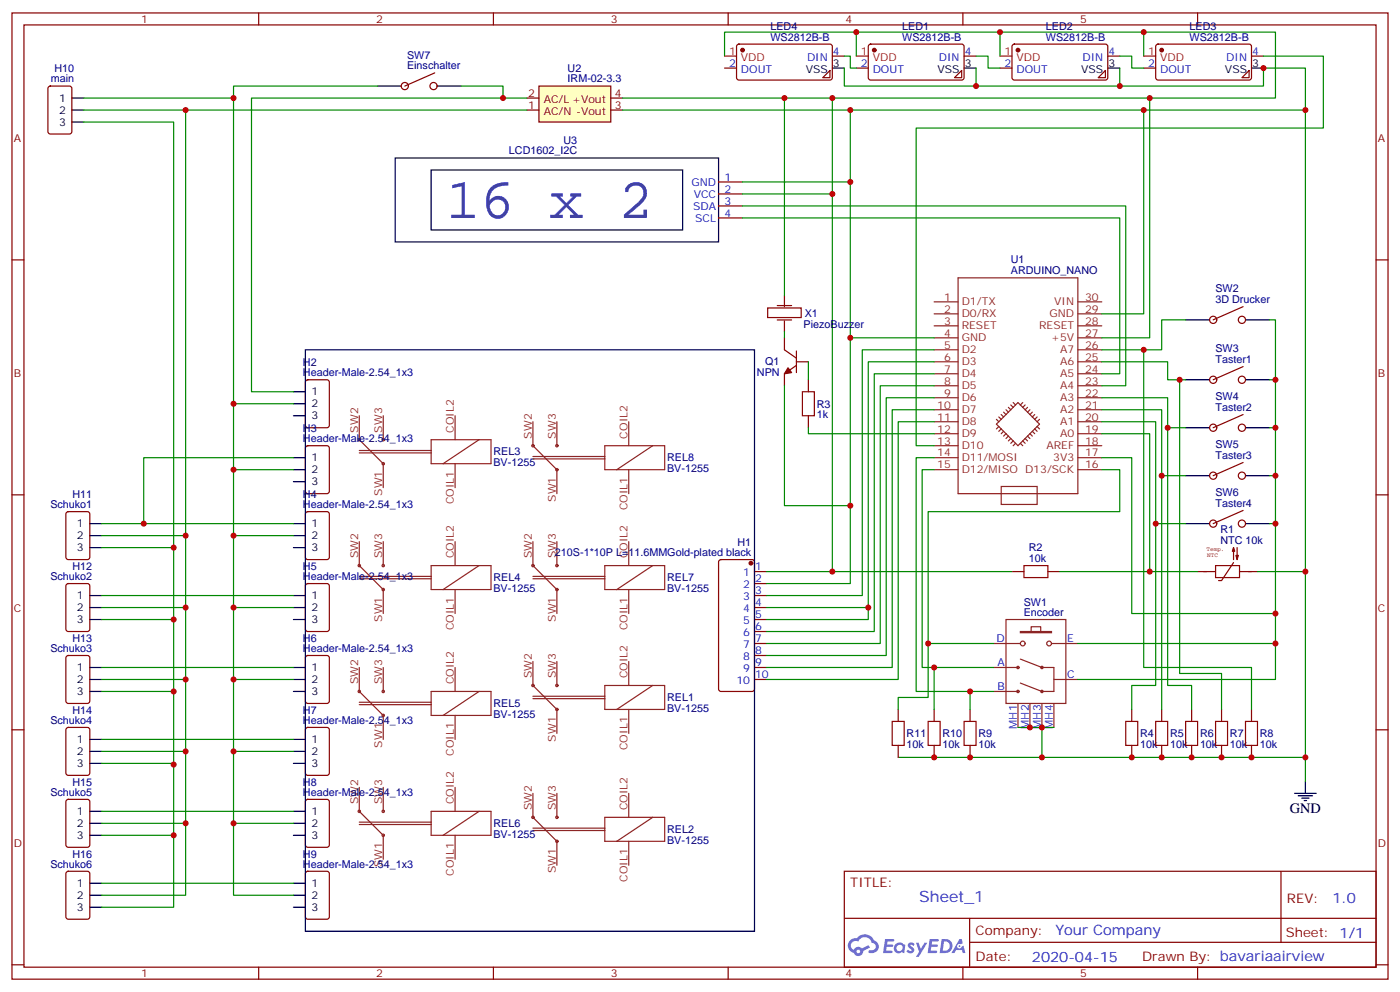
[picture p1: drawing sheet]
<svg xmlns="http://www.w3.org/2000/svg" width="412mm" height="292mm" viewBox="0 0 412 292" stroke-linecap="round" stroke-linejoin="round" font-family="sans-serif">
<g fill="none" stroke="#870000" stroke-width=".35">
<path d="M3.5 3.8h405.4v284.3h-405.4zM7.1 7.3h398.2v277.3h-398.2zM76.2 3.8v3.5M145.3 3.8v3.5M214.5 3.8v3.5M283.6 3.8v3.5M352.8 3.8v3.5M3.5 76.5h3.6M405.3 76.5h3.6M3.5 145.6h3.6M405.3 145.6h3.6M3.5 214.8h3.6"/>
<path d="M405.3 214.8h3.6M248.7 256.4h156.6v28.2h-156.6zM377.3 256.4v20.9M248.7 270.2h156.5M285.6 277.3h119.6M285.6 270.2v14.2M3.5 283.9h3.6M76.2 284.6v3.5M145.3 284.6v3.5M214.5 284.6v3.5M283.6 284.6v3.5M352.8 284.6v3.5"/>
<path d="M405.3 283.9h3.6"/>
</g>
<g fill="#5487ff">
<path d="M267.7 277.6a1.22 1.22 0 0 1 1.7 .2l-.4 .6a.47 .47 0 0 0-.3-.4 .47 .47 0 0 0-.5 .2l.1 .2a1.14 1.14 0 0 1 .8 1.8 1.14 1.14 0 0 1-1.9 0l-.2-.2 .5-.6 .7 .5a.29 .29 0 0 0 .3-.3 .29 .29 0 0 0-.2-.3 1.04 1.04 0 0 1-.6-1.7z"/>
<path d="M260.7 276.3h2.4l.3 .2-.2 .5-1.8 .1-.1 .8h1.5l.3 .4-.3 .4h-1.6l-.2 1.1h1.7l.2 .3-.2 .3-2.6 .1z"/>
<path d="M273.8 276.3h2.4l.3 .2-.1 .5-1.8 .1-.2 .8h1.6l.3 .4-.4 .4h-1.6l-.1 1.1h1.7l.2 .3-.2 .3-2.6 .1z"/>
<path d="M282.6 276.3h.7l.3 1.3-.6 .3a.69 .69 0 0 0-1 .3 .69 .69 0 0 0 .4 .9 .69 .69 0 0 0 .9-.6l.5-.2 .6 2.2h-.8l-.2-.9h-1.8l-.5 .9h-.8z"/>
<path d="M269.8 277.4h.8l.6 1.8 1.1-1.8h.9l-2.6 4.2h-.8l.9-1.5z"/>
<path d="M277.4 276.3l-.6 4.2h1.3a2.11 2.11 0 0 0 2.5-2.1 2.11 2.11 0 0 0-2.5-2.1zM278.1 277.1a1.39 1.39 0 0 1 1.7 1.4 1.39 1.39 0 0 1-1.8 1.3h-.3z"/>
<path d="M263.7 277.9a1.54 1.54 0 0 0-.1 2.2 1.54 1.54 0 0 0 2.2 .1l.6 .3 .3-2.3-.2-.3h-.4a1.49 1.49 0 0 0-2.4 0zM264 278.9a.94 .94 0 0 1 1.8 0 .94 .94 0 0 1-1.8 0z"/>
<path d="M250.4 276.7a2.18 2.18 0 0 0 1.1 3.7 1.44 1.44 0 0 0 1.6 .9 1.44 1.44 0 0 0 1.2-1.4l2-1.1-.5-.7-1.9 1a1.47 1.47 0 0 0-2.4 .4 1.39 1.39 0 0 1-.7-1.9 1.39 1.39 0 0 1 2-.5 2.12 2.12 0 0 1 2.2-1.3 2.12 2.12 0 0 1 1.9 1.7 1.14 1.14 0 0 1 1.1 1.4 1.14 1.14 0 0 1-1.7 .7 .43 .43 0 0 0-.5 .4 .43 .43 0 0 0 .4 .5 1.98 1.98 0 0 0 2.5-1.2 1.98 1.98 0 0 0-1.2-2.6 3.1 3.1 0 0 0-5.3-.6l-.9 .1zM252.3 280a.55 .55 0 0 1 1.1 0 .55 .55 0 0 1-1.1 0z"/>
<circle cx="282.6" cy="278.4" r=".26"/>
</g>
<g fill="none" stroke="#8c2424" stroke-width=".35">
<path d="M105.8 122.3v7.1l7.1 7.1v7M105.8 133.3h21.2M105.8 132.6h21.2M112.9 122.3v7.1M127 129.4h17.6v7.1h-17.6zM134.1 122.3v7.1M134.1 136.5v7M141.1 129.4l-10.6 7.1M157 124.1v7.1l7 7v7.1M157 135h21.2M157 134.3h21.2M164 124.1v7.1"/>
<path d="M178.2 131.2h17.6v7h-17.6zM185.2 124.1v7.1M185.2 138.2v7.1M192.3 131.2l-10.6 7M105.8 159.4v7l7.1 7.1v7.1M112.9 159.4v7M134.1 159.4v7M157 159.4v7l7 7.1v7.1M164 159.4v7M185.2 159.4v7M105.8 170.3h21.2M105.8 169.6h21.2"/>
<path d="M127 166.4h17.6v7.1h-17.6zM134.1 173.5v7.1M141.1 166.4l-10.6 7.1M157 170.3h21.2M157 169.6h21.2M178.2 166.4h17.6v7.1h-17.6zM185.2 173.5v7.1M192.3 166.4l-10.6 7.1M105.8 196.4v7.1l7.1 7v7.1M112.9 196.4v7.1M134.1 196.4v7.1M157 194.7v7l7 7.1v7"/>
<path d="M164 194.7v7M185.2 194.7v7M292.8 196.4h7.1M292.8 189.4h7.8M296.3 182.3h17.7v24.7h-17.7zM300.6 185.8h9.1v.4h-9.1zM300.6 194l6.3 2.4h3.5v7.1h-3.5l-6.3-2.5M303.7 185.8v-1.4h2.9v1.4M309.7 189.4h7.8M310.4 200h7.1M105.8 207.4h21.2M105.8 206.7h21.2"/>
<path d="M127 203.5h17.6v7h-17.6zM134.1 210.5v7.1M141.1 203.5l-10.6 7M157 205.6h21.2M157 204.9h21.2M178.2 201.7h17.6v7.1h-17.6zM185.2 208.8v7M192.3 201.7l-10.6 7.1M292.8 203.5h7.1M299.9 207v7.1M303.4 207v7.1M306.9 207v7.1"/>
<path d="M310.4 207v7.1M105.8 231.7v7.1l7.1 7v7.1M112.9 231.7v7.1M127 238.8h17.6v7h-17.6zM134.1 231.7v7.1M141.1 238.8l-10.6 7M157 233.5v7l7 7.1v7M164 233.5v7M185.2 233.5v7M105.8 242.6h21.2M105.8 241.9h21.2M134.1 245.8v7.1"/>
<path d="M157 244.4h21.2M157 243.7h21.2M178.2 240.5h17.6v7.1h-17.6zM185.2 247.6v7M192.3 240.5l-10.6 7.1"/>
<circle cx="105.8" cy="129.4" r=".35"/>
<circle cx="112.9" cy="136.5" r=".35"/>
<circle cx="112.9" cy="129.4" r=".35"/>
<circle cx="157" cy="131.2" r=".35"/>
<circle cx="164" cy="138.2" r=".35"/>
<circle cx="164" cy="131.2" r=".35"/>
<circle cx="105.8" cy="166.4" r=".35"/>
<circle cx="112.9" cy="173.5" r=".35"/>
<circle cx="112.9" cy="166.4" r=".35"/>
<circle cx="157" cy="166.4" r=".35"/>
<circle cx="164" cy="173.5" r=".35"/>
<circle cx="164" cy="166.4" r=".35"/>
<circle cx="299.9" cy="196.4" r=".35"/>
<circle cx="301.3" cy="189.4" r=".71"/>
<circle cx="306.9" cy="196.4" r=".35"/>
<circle cx="309" cy="189.4" r=".71"/>
<circle cx="105.8" cy="203.5" r=".35"/>
<circle cx="112.9" cy="203.5" r=".35"/>
<circle cx="112.9" cy="210.5" r=".35"/>
<circle cx="157" cy="201.7" r=".35"/>
<circle cx="164" cy="201.7" r=".35"/>
<circle cx="164" cy="208.8" r=".35"/>
<circle cx="299.9" cy="203.5" r=".35"/>
<circle cx="306.9" cy="203.5" r=".35"/>
<circle cx="105.8" cy="238.8" r=".35"/>
<circle cx="112.9" cy="238.8" r=".35"/>
<circle cx="112.9" cy="245.8" r=".35"/>
<circle cx="157" cy="240.5" r=".35"/>
<circle cx="164" cy="240.5" r=".35"/>
<circle cx="164" cy="247.6" r=".35"/>
</g>
<g fill="none" stroke="#000" stroke-width=".35">
<path d="M21.2 35.9h3.5M21.2 28.9h3.5M21.2 32.4h3.5M111.1 25.3h7.1M128.8 25.3h7M349.2 94.1h7.1M366.9 94.1h7M86.4 115.3h3.6M86.4 118.8h3.6M90 102.9h132.2v171.1h-132.2zM349.2 111.8h7.1M366.9 111.8h7"/>
<path d="M86.4 122.3h3.6M86.4 134.7h3.6M86.4 138.2h3.6M349.2 125.9h7.1M349.2 140h7.1M366.9 125.9h7M366.9 140h7M86.4 154.1h3.6M86.4 141.7h3.6M86.4 157.6h3.6M349.2 154.1h7.1M366.9 154.1h7"/>
<path d="M86.4 161.1h3.6M86.4 175.3h3.6M86.4 178.8h3.6M86.4 182.3h3.6M86.4 196.4h3.6M86.4 200h3.6M86.4 203.5h3.6M86.4 217.6h3.6M86.4 224.6h3.6M86.4 221.1h3.6M86.4 238.8h3.6M381.4 233.5h6.3"/>
<path d="M382.4 234.2h4.2M383.5 234.9h2.1M384.2 235.6h.7M384.5 229.9v3.6M86.4 245.8h3.6M86.4 242.3h3.6M86.4 259.9h3.6M86.4 267h3.6M86.4 263.5h3.6"/>
</g>
<g fill="none" stroke="#870000" stroke-width=".35">
<path d="M14.3 25.5l.5-.2h5.7l.6 .5 .1 12.9-.5 .7h-5.9l-.6-.4-.1-13zM128.1 21.4l-8.9 3.9M366.2 90.2l-8.8 3.9M90.2 112l.5-.2h5.6l.7 .4v13l-.4 .6-5.9 .1-.7-.5v-12.9zM366.2 107.9l-8.8 3.9M90.2 131.4l.5-.2h5.6l.7 .4v13l-.4 .6-5.9 .1-.7-.5v-12.9zM366.2 122l-8.8 3.9M366.2 136.1l-8.8 3.9M90.2 150.8l.5-.2h5.6l.7 .4v13l-.4 .6-5.9 .1-.7-.5v-12.9zM358.4 154.1a1.06 1.06 0 0 0-1.5-1 1.06 1.06 0 0 0-.2 1.8 1.06 1.06 0 0 0 1.7-.5v-.3M366.2 150.2l-8.8 3.9M366.9 154.1a1.06 1.06 0 0 0-1.5-1 1.06 1.06 0 0 0-.3 1.8 1.06 1.06 0 0 0 1.7-.5l.1-.3"/>
<path d="M90.2 171.9l.5-.2h5.6l.7 .5v12.9l-.4 .7h-5.9l-.7-.4v-13zM211.9 164.9l.5-.2h9.1l.7 .4v37.7l-.4 .6-9.4 .1-.7-.5v-37.6zM222.2 168.2h3.6M222.2 171.7h3.6M222.2 175.3h3.6M222.2 178.8h3.6M90.2 193.1l.5-.2h5.6l.7 .4v13l-.4 .7h-5.9l-.7-.5v-12.9zM222.2 182.3h3.6M222.2 185.8h3.6M222.2 189.4h3.6M222.2 192.9h3.6M222.2 196.4h3.6"/>
<path d="M222.2 200h3.6M90.2 214.3l.5-.2h5.6l.7 .4v13l-.4 .6-5.9 .1-.7-.5v-12.9zM90.2 235.4l.5-.2h5.6l.7 .5v12.9l-.4 .7h-5.9l-.7-.4v-13zM90.2 256.6l.5-.2h5.6l.7 .4v13l-.4 .7h-5.9l-.7-.5v-12.9z"/>
<circle cx="119.2" cy="25.3" r="1.06"/>
<circle cx="127.7" cy="25.3" r="1.06"/>
<circle cx="357.4" cy="94.1" r="1.06"/>
<circle cx="365.8" cy="94.1" r="1.06"/>
<circle cx="357.4" cy="111.8" r="1.06"/>
<circle cx="365.8" cy="111.8" r="1.06"/>
<circle cx="357.4" cy="140" r="1.06"/>
<circle cx="357.4" cy="125.9" r="1.06"/>
<circle cx="365.8" cy="140" r="1.06"/>
<circle cx="365.8" cy="125.9" r="1.06"/>
</g>
<circle cx="221.2" cy="165.7" r=".53" fill="#870000" stroke="#870000" stroke-width=".35"/>
<path d="M158.7 25.3h21.2v10.6h-21.2z" fill="#ffffc2" stroke="#850000" stroke-width=".35"/>
<g fill="none" stroke="#850000" stroke-width=".35">
<path d="M155.2 32.4h3.5M155.2 28.9h3.5M179.9 32.4h3.5M179.9 28.9h3.5M226.1 90.6h9.9v2.9h-9.9zM229 94.2h4.2M229 89.9h4.2M231.1 87.1v3.2M231.1 94.4v3.2M352.8 168.2h5.3M354.5 168.2h.9M358.1 166.4h7v3.6h-7z"/>
<path d="M363.4 165.6l-3.6 5.3h-.8M365.1 168.2h5.3M367.8 168.2h.9"/>
</g>
<g fill="none" stroke="#008700" stroke-width=".35">
<path d="M213.4 16.5v-7h162.3v19.4h-37M248.7 16.5h1.8v3.5h1.7M252.2 9.5v7M287.5 16.5h3.5v3.5h3.6M294.6 9.5v7M329.8 16.5h3.6v3.5h3.5M336.9 9.5v7M372.2 16.5h17.6v21.2h-119.9v93.5h5.3M24.7 35.9h26.5v231.1h-21.2M24.7 28.9h44.1v234.6h17.6M24.7 32.4h130.5M54.7 32.4v231.1h-24.7"/>
<path d="M111.1 25.3h-42.3v3.6M135.8 25.3h12.4v3.6M155.2 28.9h-81.1v86.4h12.3M183.4 28.9h61.8v139.3h-19.4M183.4 32.4h67.1v139.3h-24.7M231.1 28.9v58.2M245.2 28.9h93.5v70.5h-14.1M248.7 20v5.3h123.5v-5.3h12.3v12.4M250.5 32.4h134v197.5M287.5 20v5.3M329.8 20v5.3M336.9 32.4v60h-12.3"/>
<path d="M218.7 57.1h26.5M218.7 53.6h31.8M218.7 60.6h112.9v52.9h-7M218.7 64.1h111.1v45.9h-5.2M231.1 97.6v1.8M250.5 99.4h24.7M349.2 94.1h-7v8.8h-17.6M373.9 94.1h1.8v60h-1.8M68.8 118.8h17.6M231.1 113.5v35.3h19.4M238.1 106.5v5.3M275.2 102.9h-21.2v72.4h-28.2"/>
<path d="M275.2 106.5h-19.4v75.8h-30M275.2 110h-17.7v75.8h-31.7M275.2 113.5h-15.9v75.9h-33.5M275.2 117.1h-14.1v75.8h-35.3M324.6 106.5h19.4v5.3h5.2M324.6 117.1h19.4v8.8h5.2M336.9 102.9v93.5h31.8v12.4M347.5 111.8v86.4h12.3v10.6M373.9 111.8h1.8M68.8 138.2h17.6M86.4 134.7h-44.1v19.4M238.1 125.9v1.7h37.1"/>
<path d="M275.2 120.6h-12.4v75.8h-37M275.2 124.1h-10.6v75.9h-38.8M275.2 134.7h-5.3v68.8h22.9M275.2 138.2h-3.6v58.2h21.2M324.6 120.6h17.6v19.4h7M324.6 124.1h15.8v30h8.8M324.6 127.6h14.1v40.6M324.6 138.2h5.2v12.4h-56.4v38.8h19.4M324.6 134.7h8.8v45.9h42.3M342.2 140v68.8M344 125.9v75.8h7v7.1M373.9 125.9h1.8"/>
<path d="M373.9 140h1.8M30 157.6h24.7M30 154.1h56.4M68.8 157.6h17.6M340.4 154.1v47.6h-7v7.1M375.7 154.1v45.9h-58.2M30 161.1h21.2M30 178.8h24.7M30 175.3h56.4M68.8 178.8h17.6M225.8 178.8h30M245.2 168.2h52.9"/>
<path d="M312.2 168.2h40.6M370.4 168.2h14.1M30 182.3h21.2M30 200h24.7M30 196.4h56.4M68.8 200h17.6M273.4 189.4v15.8h-8.8v3.6M275.2 196.4v12.4M317.5 189.4h58.2M30 203.5h21.2M30 217.6h56.4M285.8 203.5v5.3"/>
<path d="M299.9 214.1h10.5M306.9 214.1v8.8M30 224.6h21.2v.4M30 221.1h24.7M30 238.8h56.4M68.8 221.1h17.6M264.6 222.9h119.9M30 245.8h21.2M30 242.3h24.7M30 259.9h56.4M68.8 242.3h17.6"/>
</g>
<g fill="none" stroke="#870000" stroke-width=".35">
<path d="M217.2 13.2l.5-.2h27l.5 .7-.1 9.4-.6 .5-27.1-.1-.4-.6v-9.2zM245.2 16.5h3.5M256 13.2l.5-.2h27.1l.4 .7-.1 9.4-.6 .5-27.1-.1-.4-.6v-9.2zM284 16.5h3.5M298.3 13.2l.5-.2h27.1l.4 .7v9.4l-.7 .5-27.1-.1-.4-.6v-9.2zM326.3 16.5h3.5M340.7 13.2l.4-.2h27.1l.5 .7-.1 9.4-.7 .5-27-.1-.5-.6v-9.2zM368.7 16.5h3.5M213.4 20h3.6M244.5 20.7v2.2h-2.1zM252.2 20h3.6M283.3 20.7v2.2h-2.1z"/>
<path d="M294.6 20h3.5M325.6 20.7v2.2h-2.1zM336.9 20h3.5M367.9 20.7v2.2h-2.1zM211.7 53.6h7M211.7 57.1h7M211.7 60.6h7M211.7 64.1h7M231.1 99.4v3.5l3.5 2.5M234.6 106.5h3.5M234.6 107.5l-3.5 2.5v3.5M234.6 103.3v6.3"/>
<path d="M238.1 111.8v3.5M238.1 122.3v3.6M19.6 150.8l.5-.2h5.7l.6 .4 .1 13-.5 .6-5.9 .1-.6-.5-.1-12.9zM19.6 171.9l.5-.2h5.7l.6 .5 .1 12.9-.5 .7h-5.9l-.6-.4-.1-13zM298.1 168.2h3.5M308.7 168.2h3.5M19.6 193.1l.5-.2h5.7l.6 .4 .1 13-.5 .7h-5.9l-.6-.5-.1-12.9zM19.6 214.3l.5-.2h5.7l.6 .4 .1 13-.5 .6-5.9 .1-.6-.5-.1-12.9zM264.6 208.8v3.5M264.6 219.4v3.5M275.2 208.8v3.5M275.2 219.4v3.5"/>
<path d="M285.8 208.8v3.5M285.8 219.4v3.5M333.4 208.8v3.5M333.4 219.4v3.5M342.2 208.8v3.5M342.2 219.4v3.5M351 208.8v3.5M351 219.4v3.5M359.8 208.8v3.5M359.8 219.4v3.5M368.7 208.8v3.5M368.7 219.4v3.5"/>
<path d="M19.6 235.4l.5-.2h5.7l.6 .5 .1 12.9-.5 .7h-5.9l-.6-.4-.1-13zM19.6 256.6l.5-.2h5.7l.6 .4 .1 13-.5 .7h-5.9l-.6-.5-.1-12.9z"/>
</g>
<g fill="none" stroke="#000" stroke-width=".35">
<path d="M245.2 20h3.5M284 20h3.5M326.3 20h3.5M368.7 20h3.5M116.4 46.5h95.3v24.7h-95.3zM127 50h74.1v17.7h-74.1zM26.5 154.1h3.5M26.5 157.6h3.5M26.5 161.1h3.5M26.5 175.3h3.5M26.5 178.8h3.5M26.5 182.3h3.5"/>
<path d="M26.5 196.4h3.5M26.5 200h3.5M26.5 203.5h3.5M26.5 217.6h3.5M26.5 224.6h3.5M26.5 221.1h3.5M26.5 238.8h3.5M26.5 245.8h3.5M26.5 242.3h3.5M26.5 259.9h3.5M26.5 267h3.5M26.5 263.5h3.5"/>
</g>
<g fill="#850000" stroke="#850000" stroke-width=".35">
<path d="M363.4 161.1v3.6z"/>
<path d="M364.1 163.4h.7l-.4 1.3z"/>
<path d="M364.4 161.1v3.6z"/>
<path d="M363.4 161.1l.3 1.1h-.7z"/>
</g>
<path d="M236.4 115.3h3.5v7h-3.5zM301.6 166.4h7.1v3.6h-7.1zM262.8 212.3h3.5v7.1h-3.5zM273.4 212.3h3.5v7.1h-3.5zM284 212.3h3.5v7.1h-3.5zM331.6 212.3h3.5v7.1h-3.5zM340.4 212.3h3.6v7.1h-3.6zM349.2 212.3h3.6v7.1h-3.6zM358.1 212.3h3.5v7.1h-3.5zM366.9 212.3h3.5v7.1h-3.5z" fill="none" stroke="#a10000" stroke-width=".35"/>
<path d="M213.4 16.5h3.6M252.2 16.5h3.6M294.6 16.5h3.5M336.9 16.5h3.5" fill="none" stroke="#f00" stroke-width=".35"/>
<g fill="#870000" stroke="#870000" stroke-width=".35">
<path d="M232.1 108.2l1.1 1.4-2.1 .4z"/>
<circle cx="257.5" cy="14.7" r=".53"/>
<circle cx="299.9" cy="14.7" r=".53"/>
<circle cx="342.2" cy="14.7" r=".53"/>
<circle cx="218.7" cy="14.7" r=".53"/>
</g>
<g fill="none" stroke="#8c2424" stroke-width=".35">
<path d="M275.2 99.4h7M275.2 95.9h7M275.2 92.4h7M275.2 88.8h7M282.2 81.8h35.3v63.5h-35.3zM317.5 99.4h7.1M317.5 95.9h7.1M317.5 92.4h7.1M317.5 88.8h7.1M275.2 117.1h7M275.2 113.5h7M275.2 110h7"/>
<path d="M275.2 106.5h7M275.2 102.9h7M297 119.9l.7 .7M297.7 119.2l.7 .7M298.4 118.5l.8 .7M301.3 118.5l-.7 .7M302 119.2l-.7 .7M302.7 119.9l-.7 .7M317.5 117.1h7.1M317.5 113.5h7.1M317.5 110h7.1M317.5 106.5h7.1"/>
<path d="M317.5 102.9h7.1M275.2 134.7h7M275.2 131.2h7M275.2 127.6h7M275.2 124.1h7M275.2 120.6h7M275.2 138.2h7M293.5 124.8l6.4-6.3 6.3 6.3-6.3 6.4zM293.5 123.4l.7 .7M294.2 122.7l.7 .7M294.2 125.5l-.7 .7M294.9 122l.7 .7"/>
<path d="M294.9 126.2l-.7 .7M295.6 121.3l.7 .7M295.6 126.9l-.7 .7M296.3 120.6l.7 .7M296.3 127.6l-.7 .7M297 128.3l-.7 .7M297.7 129l-.7 .8M298.4 129.8l-.7 .7M299.2 130.5l-.8 .7M300.6 130.5l.7 .7M301.3 129.8l.7 .7M302 129l.7 .8"/>
<path d="M302.7 128.3l.7 .7M303.4 127.6l.7 .7M303.4 120.6l-.7 .7M304.1 126.9l.7 .7M304.1 121.3l-.7 .7M304.8 126.2l.7 .7M304.8 122l-.7 .7M305.5 125.5l.7 .7M305.5 122.7l-.7 .7M306.2 123.4l-.7 .7M317.5 134.7h7.1M317.5 131.2h7.1"/>
<path d="M317.5 127.6h7.1M317.5 124.1h7.1M317.5 120.6h7.1M317.5 138.2h7.1M294.9 143.2h10.6v5.2h-10.6z"/>
</g>
<g fill="#c00">
<circle cx="255.8" cy="178.8" r=".88"/>
<circle cx="303.4" cy="214.1" r=".88"/>
<circle cx="306.9" cy="214.1" r=".88"/>
<circle cx="275.2" cy="196.4" r=".88"/>
<circle cx="342.2" cy="222.9" r=".88"/>
<circle cx="351" cy="222.9" r=".88"/>
<circle cx="359.8" cy="222.9" r=".88"/>
<circle cx="347.5" cy="111.8" r=".88"/>
<circle cx="342.2" cy="140" r=".88"/>
<circle cx="250.5" cy="148.8" r=".88"/>
<circle cx="231.1" cy="28.9" r=".88"/>
<circle cx="338.7" cy="28.9" r=".88"/>
<circle cx="336.9" cy="32.4" r=".88"/>
<circle cx="375.7" cy="189.4" r=".88"/>
<circle cx="245.2" cy="57.1" r=".88"/>
<circle cx="252.2" cy="9.5" r=".88"/>
<circle cx="336.9" cy="9.5" r=".88"/>
<circle cx="329.8" cy="25.3" r=".88"/>
<circle cx="384.5" cy="168.2" r=".88"/>
<circle cx="375.7" cy="125.9" r=".88"/>
<circle cx="51.2" cy="245.8" r=".88"/>
<circle cx="51.2" cy="203.5" r=".88"/>
<circle cx="54.7" cy="200" r=".88"/>
<circle cx="68.8" cy="221.1" r=".88"/>
<circle cx="68.8" cy="178.8" r=".88"/>
<circle cx="68.8" cy="138.2" r=".88"/>
<circle cx="68.8" cy="118.8" r=".88"/>
<circle cx="51.2" cy="161.1" r=".88"/>
<circle cx="54.7" cy="157.6" r=".88"/>
<circle cx="42.3" cy="154.1" r=".88"/>
<circle cx="68.8" cy="157.6" r=".88"/>
<circle cx="68.8" cy="200" r=".88"/>
<circle cx="68.8" cy="242.3" r=".88"/>
<circle cx="68.8" cy="28.9" r=".88"/>
<circle cx="54.7" cy="242.3" r=".88"/>
<circle cx="54.7" cy="178.8" r=".88"/>
<circle cx="51.2" cy="182.3" r=".88"/>
<circle cx="51.2" cy="225" r=".88"/>
<circle cx="54.7" cy="221.1" r=".88"/>
<circle cx="375.7" cy="111.8" r=".88"/>
<circle cx="375.7" cy="140" r=".88"/>
<circle cx="250.5" cy="32.4" r=".88"/>
<circle cx="287.5" cy="25.3" r=".88"/>
<circle cx="384.5" cy="32.4" r=".88"/>
<circle cx="372.2" cy="20" r=".88"/>
<circle cx="294.6" cy="9.5" r=".88"/>
<circle cx="250.5" cy="53.6" r=".88"/>
<circle cx="375.7" cy="154.1" r=".88"/>
<circle cx="250.5" cy="99.4" r=".88"/>
<circle cx="245.2" cy="28.9" r=".88"/>
<circle cx="245.2" cy="168.2" r=".88"/>
<circle cx="338.7" cy="168.2" r=".88"/>
<circle cx="340.4" cy="154.1" r=".88"/>
<circle cx="344" cy="125.9" r=".88"/>
<circle cx="336.9" cy="102.9" r=".88"/>
<circle cx="384.5" cy="222.9" r=".88"/>
<circle cx="368.7" cy="222.9" r=".88"/>
<circle cx="148.2" cy="28.9" r=".88"/>
<circle cx="54.7" cy="32.4" r=".88"/>
<circle cx="375.7" cy="180.6" r=".88"/>
<circle cx="333.4" cy="222.9" r=".88"/>
<circle cx="285.8" cy="222.9" r=".88"/>
<circle cx="275.2" cy="222.9" r=".88"/>
<circle cx="285.8" cy="203.5" r=".88"/>
<circle cx="273.4" cy="189.4" r=".88"/>
<circle cx="306.9" cy="222.9" r=".88"/>
</g>
<text font-size="16.9" fill="#00f" x="131.3" y="64.1">16 x 2</text>
<text font-size="4.6" fill="#00f" x="270.8" y="265.4">Sheet_1</text>
<text font-size="4.2" x="379.9" y="239.1">GND</text>
<g font-size="4.2" fill="#00f">
<text x="392.5" y="265.7">1.0</text>
<text x="310.9" y="275.2">Your Company</text>
<text x="304" y="283">2020-04-15</text>
</g>
<g font-size="3.9" fill="#800">
<text x="250.5" y="261">TITLE:</text>
<text x="379.1" y="265.7">REV:</text>
<text x="287.4" y="275.2">Company:</text>
<text x="378.7" y="275.8">Sheet: 1/1</text>
<text x="287.4" y="282.9">Date:</text>
<text x="336.4" y="282.9">Drawn By: bavariaairview</text>
</g>
<g font-size="3.2" fill="#800">
<text x="41.6" y="6.8">1</text>
<text x="110.8" y="6.8">2</text>
<text x="179.9" y="6.8">3</text>
<text x="249.1" y="6.8">4</text>
<text x="318.2" y="6.8">5</text>
<text x="4.1" y="41.9">A</text>
<text x="405.9" y="41.9">A</text>
<text x="4.1" y="111.1">B</text>
<text x="405.9" y="111.1">B</text>
<text x="4.1" y="180.2">C</text>
<text x="405.9" y="180.2">C</text>
<text x="4.1" y="249.3">D</text>
<text x="405.9" y="249.3">D</text>
<text x="41.6" y="287.6">1</text>
<text x="110.8" y="287.6">2</text>
<text x="179.9" y="287.6">3</text>
<text x="249.1" y="287.6">4</text>
<text x="318.2" y="287.6">5</text>
</g>
<g font-size="3.2" fill="#000080">
<text x="227" y="11.9">WS2812B-B</text>
<text x="227" y="8.7">LED4</text>
<text x="265.8" y="11.9">WS2812B-B</text>
<text x="265.8" y="8.7">LED1</text>
<text x="308.1" y="11.9">WS2812B-B</text>
<text x="308.1" y="8.7">LED2</text>
<text x="350.4" y="11.9">WS2812B-B</text>
<text x="350.4" y="8.7">LED3</text>
<text x="119.9" y="17.2">SW7</text>
<text x="16.1" y="21.3">H10</text>
<text x="119.9" y="20.4">Einschalter</text>
<text x="167.2" y="21.3">U2</text>
<text x="15" y="24.3">main</text>
<text x="167.2" y="24.3">IRM-02-3.3</text>
<text x="149.9" y="45.4">LCD1602_I2C</text>
<text x="166" y="42.3">U3</text>
<text x="297.8" y="77.5">U1</text>
<text x="297.8" y="80.7">ARDUINO_NANO</text>
<text x="358" y="89.2">3D Drucker</text>
<text x="358" y="86">SW2</text>
<text x="237.1" y="93.4">X1</text>
<text x="236.7" y="96.6">PiezoBuzzer</text>
<text x="89.2" y="107.8">H2</text>
<text x="225.4" y="107.5">Q1</text>
<text x="358" y="106.8">Taster1</text>
<text x="358" y="103.6">SW3</text>
<text x="89.2" y="110.7">Header-Male-2.54_1x3</text>
<text x="223" y="110.7">NPN</text>
<text x="240.6" y="119.9">R3</text>
<text x="358" y="117.8">SW4</text>
<text x="240.6" y="123.1">1k</text>
<text x="358" y="120.9">Taster2</text>
<text x="89.2" y="130.1">Header-Male-2.54_1x3</text>
<text x="89.2" y="127.2">H3</text>
<text x="358" y="131.9">SW5</text>
<text x="145.3" y="137.2">BV-1255</text>
<text x="145.3" y="134">REL3</text>
<text x="196.5" y="135.7">REL8</text>
<text x="358" y="135">Taster3</text>
<text x="196.5" y="138.9">BV-1255</text>
<text x="14.8" y="149.5">Schuko1</text>
<text x="21.4" y="146.6">H11</text>
<text x="89.2" y="149.5">Header-Male-2.54_1x3</text>
<text x="89.2" y="146.6">H4</text>
<text x="358" y="149.2">Taster4</text>
<text x="358" y="146">SW6</text>
<text x="217.2" y="160.6">H1</text>
<text x="359.5" y="160.1">NTC 10k</text>
<text x="359.5" y="156.9">R1</text>
<text x="21.4" y="167.7">H12</text>
<text x="89.2" y="167.7">H5</text>
<text x="163.5" y="163.5">210S-1*10P L=11.6MMGold-plated black</text>
<text x="303" y="165.4">10k</text>
<text x="303" y="162.2">R2</text>
<text x="14.8" y="170.7">Schuko2</text>
<text x="89.2" y="170.7">Header-Male-2.54_1x3</text>
<text x="145.3" y="171">REL4</text>
<text x="196.5" y="171">REL7</text>
<text x="145.3" y="174.2">BV-1255</text>
<text x="196.5" y="174.2">BV-1255</text>
<text x="301.6" y="178.3">SW1</text>
<text x="301.6" y="181.3">Encoder</text>
<text x="14.8" y="191.8">Schuko3</text>
<text x="21.4" y="188.9">H13</text>
<text x="89.2" y="191.8">Header-Male-2.54_1x3</text>
<text x="89.2" y="188.9">H6</text>
<text x="145.3" y="208.1">REL5</text>
<text x="196.5" y="209.5">BV-1255</text>
<text x="196.5" y="206.3">REL1</text>
<text x="14.8" y="213">Schuko4</text>
<text x="21.4" y="210.1">H14</text>
<text x="89.2" y="213">Header-Male-2.54_1x3</text>
<text x="89.2" y="210.1">H7</text>
<text x="145.3" y="211.2">BV-1255</text>
<text x="267.1" y="220.2">10k</text>
<text x="267.1" y="217">R11</text>
<text x="277.6" y="220.2">10k</text>
<text x="277.6" y="217">R10</text>
<text x="288.2" y="220.2">10k</text>
<text x="288.2" y="217">R9</text>
<text x="335.8" y="220.2">10k</text>
<text x="335.8" y="217">R4</text>
<text x="344.7" y="220.2">10k</text>
<text x="344.7" y="217">R5</text>
<text x="353.5" y="220.2">10k</text>
<text x="353.5" y="217">R6</text>
<text x="362.3" y="220.2">10k</text>
<text x="362.3" y="217">R7</text>
<text x="371.1" y="220.2">10k</text>
<text x="371.1" y="217">R8</text>
<text x="21.4" y="231.2">H15</text>
<text x="89.2" y="231.2">H8</text>
<text x="14.8" y="234.2">Schuko5</text>
<text x="89.2" y="234.2">Header-Male-2.54_1x3</text>
<text x="145.3" y="243.3">REL6</text>
<text x="196.5" y="245.1">REL2</text>
<text x="145.3" y="246.5">BV-1255</text>
<text x="196.5" y="248.3">BV-1255</text>
<text x="14.8" y="255.3">Schuko6</text>
<text x="21.4" y="252.4">H16</text>
<text x="89.2" y="255.3">Header-Male-2.54_1x3</text>
<text x="89.2" y="252.4">H9</text>
</g>
<g font-size="3.2" fill="#f00">
<text x="214.8" y="16.2">1</text>
<text x="218.3" y="17.9">VDD</text>
<text x="253.6" y="16.2">1</text>
<text x="257.1" y="17.9">VDD</text>
<text x="295.9" y="16.2">1</text>
<text x="299.4" y="17.9">VDD</text>
<text x="338.2" y="16.2">1</text>
<text x="341.7" y="17.9">VDD</text>
</g>
<g font-size="3.2" fill="#00f">
<text x="237.7" y="17.9">DIN</text>
<text x="245.4" y="16.2">4</text>
<text x="276.5" y="17.9">DIN</text>
<text x="284.2" y="16.2">4</text>
<text x="318.9" y="17.9">DIN</text>
<text x="326.5" y="16.2">4</text>
<text x="361.2" y="17.9">DIN</text>
<text x="368.8" y="16.2">4</text>
<text x="214.8" y="19.7">2</text>
<text x="218.3" y="21.4">DOUT</text>
<text x="253.6" y="19.7">2</text>
<text x="257.1" y="21.4">DOUT</text>
<text x="295.9" y="19.7">2</text>
<text x="299.4" y="21.4">DOUT</text>
<text x="338.2" y="19.7">2</text>
<text x="341.7" y="21.4">DOUT</text>
<text x="213.4" y="53.2">1</text>
<text x="203.7" y="54.6">GND</text>
<text x="204.4" y="58.1">VCC</text>
<text x="213.4" y="56.7">2</text>
<text x="204.2" y="61.7">SDA</text>
<text x="204.8" y="65.2">SCL</text>
<text x="213.4" y="60.3">3</text>
<text x="213.4" y="63.8">4</text>
<text x="222.4" y="167.9">1</text>
<text x="218.9" y="169.6">1</text>
<text x="218.9" y="173.1">2</text>
<text x="222.4" y="171.4">2</text>
<text x="218.9" y="176.7">3</text>
<text x="222.4" y="174.9">3</text>
<text x="222.4" y="178.4">4</text>
<text x="218.9" y="180.2">4</text>
<text x="218.9" y="183.7">5</text>
<text x="222.4" y="182">5</text>
<text x="222.4" y="185.5">6</text>
<text x="218.9" y="187.3">6</text>
<text x="218.9" y="190.8">7</text>
<text x="222.4" y="189">7</text>
<text x="293.5" y="189">D</text>
<text x="314.3" y="189">E</text>
<text x="218.9" y="194.3">8</text>
<text x="218.9" y="197.8">9</text>
<text x="222.4" y="192.5">8</text>
<text x="222.4" y="196.1">9</text>
<text x="293.8" y="196.1">A</text>
<text x="216.9" y="201.4">10</text>
<text x="222.4" y="199.6">10</text>
<text x="293.8" y="203.1">B</text>
<text x="314.3" y="199.6">C</text>
<text x="299.5" y="214.4" transform="rotate(-90 299.5 214.4)">MH1</text>
<text x="303" y="214.4" transform="rotate(-90 303 214.4)">MH2</text>
<text x="306.6" y="214.4" transform="rotate(-90 306.6 214.4)">MH3</text>
<text x="310.1" y="214.4" transform="rotate(-90 310.1 214.4)">MH4</text>
</g>
<g font-size="3.2">
<text x="237.4" y="21.4">VSS</text>
<text x="245.4" y="19.7">3</text>
<text x="276.2" y="21.4">VSS</text>
<text x="284.2" y="19.7">3</text>
<text x="318.5" y="21.4">VSS</text>
<text x="326.5" y="19.7">3</text>
<text x="360.8" y="21.4">VSS</text>
<text x="368.8" y="19.7">3</text>
<text x="17.4" y="29.9">1</text>
<text x="17.4" y="33.4">2</text>
<text x="17.4" y="37">3</text>
<text x="91.7" y="116.3">1</text>
<text x="91.7" y="119.9">2</text>
<text x="91.7" y="123.4">3</text>
<text x="91.7" y="135.7">1</text>
<text x="91.7" y="142.8">3</text>
<text x="91.7" y="139.3">2</text>
<text x="22.7" y="155.2">1</text>
<text x="91.7" y="155.2">1</text>
<text x="22.7" y="158.7">2</text>
<text x="91.7" y="158.7">2</text>
<text x="22.7" y="162.2">3</text>
<text x="91.7" y="162.2">3</text>
<text x="22.7" y="176.3">1</text>
<text x="22.7" y="179.8">2</text>
<text x="91.7" y="176.3">1</text>
<text x="91.7" y="179.8">2</text>
<text x="22.7" y="183.4">3</text>
<text x="91.7" y="183.4">3</text>
<text x="22.7" y="197.5">1</text>
<text x="91.7" y="197.5">1</text>
<text x="22.7" y="201">2</text>
<text x="91.7" y="201">2</text>
<text x="22.7" y="204.5">3</text>
<text x="91.7" y="204.5">3</text>
<text x="22.7" y="218.7">1</text>
<text x="91.7" y="218.7">1</text>
<text x="22.7" y="225.7">3</text>
<text x="22.7" y="222.2">2</text>
<text x="91.7" y="225.7">3</text>
<text x="91.7" y="222.2">2</text>
<text x="22.7" y="239.8">1</text>
<text x="91.7" y="239.8">1</text>
<text x="22.7" y="243.3">2</text>
<text x="91.7" y="243.3">2</text>
<text x="22.7" y="246.9">3</text>
<text x="91.7" y="246.9">3</text>
<text x="22.7" y="261">1</text>
<text x="91.7" y="261">1</text>
<text x="22.7" y="268">3</text>
<text x="22.7" y="264.5">2</text>
<text x="91.7" y="268">3</text>
<text x="91.7" y="264.5">2</text>
</g>
<g font-size="3.2" fill="#840000">
<text x="155.6" y="28.5">2</text>
<text x="181.1" y="28.5">4</text>
<text x="155.6" y="32">1</text>
<text x="160.2" y="33.9">AC/N -Vout</text>
<text x="160.2" y="30.4">AC/L+Vout</text>
<text x="181.1" y="32">3</text>
</g>
<g font-size="3.2" fill="#8d2323">
<text x="278.1" y="88.5">1</text>
<text x="283.3" y="89.9">D1/TX</text>
<text x="310.6" y="89.9">VIN</text>
<text x="319.6" y="88.5">30</text>
<text x="278.1" y="95.5">3</text>
<text x="278.1" y="92">2</text>
<text x="283.3" y="93.4">D0/RX</text>
<text x="309.2" y="93.4">GND</text>
<text x="319.6" y="92">29</text>
<text x="319.6" y="95.5">28</text>
<text x="278.1" y="99.1">4</text>
<text x="283.3" y="100.5">GND</text>
<text x="283.3" y="96.9">RESET</text>
<text x="306.1" y="96.9">RESET</text>
<text x="309.7" y="100.5">+5V</text>
<text x="319.6" y="99.1">27</text>
<text x="278.1" y="106.1">6</text>
<text x="278.1" y="102.6">5</text>
<text x="283.3" y="107.5">D3</text>
<text x="283.3" y="104">D2</text>
<text x="312.3" y="104">A7</text>
<text x="312.3" y="107.5">A6</text>
<text x="319.6" y="102.6">26</text>
<text x="319.6" y="106.1">25</text>
<text x="278.1" y="113.2">8</text>
<text x="278.1" y="109.6">7</text>
<text x="283.3" y="111.1">D4</text>
<text x="312.3" y="111.1">A5</text>
<text x="319.6" y="109.6">24</text>
<text x="319.6" y="113.2">23</text>
<text x="278.1" y="116.7">9</text>
<text x="283.3" y="118.1">D6</text>
<text x="283.3" y="114.6">D5</text>
<text x="312.3" y="114.6">A4</text>
<text x="312.3" y="118.1">A3</text>
<text x="319.6" y="116.7">22</text>
<text x="276.1" y="123.8">11</text>
<text x="276.1" y="120.2">10</text>
<text x="283.3" y="125.2">D8</text>
<text x="283.3" y="121.6">D7</text>
<text x="312.3" y="121.6">A2</text>
<text x="312.3" y="125.2">A1</text>
<text x="319.6" y="120.2">21</text>
<text x="319.6" y="123.8">20</text>
<text x="105.5" y="127.3" transform="rotate(-90 105.5 127.3)">SW2</text>
<text x="112.5" y="127.3" transform="rotate(-90 112.5 127.3)">SW3</text>
<text x="133.7" y="127.3" transform="rotate(-90 133.7 127.3)">COIL2</text>
<text x="156.6" y="129" transform="rotate(-90 156.6 129)">SW2</text>
<text x="163.7" y="129" transform="rotate(-90 163.7 129)">SW3</text>
<text x="184.9" y="129" transform="rotate(-90 184.9 129)">COIL2</text>
<text x="276.1" y="130.8">13</text>
<text x="276.1" y="127.3">12</text>
<text x="283.3" y="128.7">D9</text>
<text x="312.3" y="128.7">A0</text>
<text x="319.6" y="127.3">19</text>
<text x="319.6" y="130.8">18</text>
<text x="276.1" y="134.3">14</text>
<text x="276.1" y="137.9">15</text>
<text x="283.3" y="135.7">D11/MOSI</text>
<text x="283.3" y="132.2">D10</text>
<text x="308.2" y="132.2">AREF</text>
<text x="310.2" y="135.7">3V3</text>
<text x="319.6" y="134.3">17</text>
<text x="319.6" y="137.9">16</text>
<text x="283.3" y="139.3">D12/MISO D13/SCK</text>
<text x="112.5" y="145.9" transform="rotate(-90 112.5 145.9)">SW1</text>
<text x="133.7" y="148.4" transform="rotate(-90 133.7 148.4)">COIL1</text>
<text x="163.7" y="147.7" transform="rotate(-90 163.7 147.7)">SW1</text>
<text x="184.9" y="150.2" transform="rotate(-90 184.9 150.2)">COIL1</text>
<text x="105.5" y="164.3" transform="rotate(-90 105.5 164.3)">SW2</text>
<text x="112.5" y="164.3" transform="rotate(-90 112.5 164.3)">SW3</text>
<text x="133.7" y="164.3" transform="rotate(-90 133.7 164.3)">COIL2</text>
<text x="156.6" y="164.3" transform="rotate(-90 156.6 164.3)">SW2</text>
<text x="163.7" y="164.3" transform="rotate(-90 163.7 164.3)">SW3</text>
<text x="184.9" y="164.3" transform="rotate(-90 184.9 164.3)">COIL2</text>
<text x="112.5" y="182.9" transform="rotate(-90 112.5 182.9)">SW1</text>
<text x="133.7" y="185.4" transform="rotate(-90 133.7 185.4)">COIL1</text>
<text x="163.7" y="182.9" transform="rotate(-90 163.7 182.9)">SW1</text>
<text x="184.9" y="185.4" transform="rotate(-90 184.9 185.4)">COIL1</text>
<text x="105.5" y="201.4" transform="rotate(-90 105.5 201.4)">SW2</text>
<text x="112.5" y="201.4" transform="rotate(-90 112.5 201.4)">SW3</text>
<text x="133.7" y="201.4" transform="rotate(-90 133.7 201.4)">COIL2</text>
<text x="156.6" y="199.6" transform="rotate(-90 156.6 199.6)">SW2</text>
<text x="163.7" y="199.6" transform="rotate(-90 163.7 199.6)">SW3</text>
<text x="184.9" y="199.6" transform="rotate(-90 184.9 199.6)">COIL2</text>
<text x="112.5" y="220" transform="rotate(-90 112.5 220)">SW1</text>
<text x="163.7" y="218.2" transform="rotate(-90 163.7 218.2)">SW1</text>
<text x="184.9" y="220.7" transform="rotate(-90 184.9 220.7)">COIL1</text>
<text x="133.7" y="222.5" transform="rotate(-90 133.7 222.5)">COIL1</text>
<text x="105.5" y="236.6" transform="rotate(-90 105.5 236.6)">SW2</text>
<text x="112.5" y="236.6" transform="rotate(-90 112.5 236.6)">SW3</text>
<text x="133.7" y="236.6" transform="rotate(-90 133.7 236.6)">COIL2</text>
<text x="156.6" y="238.4" transform="rotate(-90 156.6 238.4)">SW2</text>
<text x="163.7" y="238.4" transform="rotate(-90 163.7 238.4)">SW3</text>
<text x="184.9" y="238.4" transform="rotate(-90 184.9 238.4)">COIL2</text>
<text x="112.5" y="255.3" transform="rotate(-90 112.5 255.3)">SW1</text>
<text x="133.7" y="257.8" transform="rotate(-90 133.7 257.8)">COIL1</text>
<text x="163.7" y="257" transform="rotate(-90 163.7 257)">SW1</text>
<text x="184.9" y="259.5" transform="rotate(-90 184.9 259.5)">COIL1</text>
</g>
<g font-size="1.8" fill="#840000">
<text x="355.4" y="162">Temp.</text>
<text x="355.6" y="163.8">NTC</text>
</g>
</svg>
